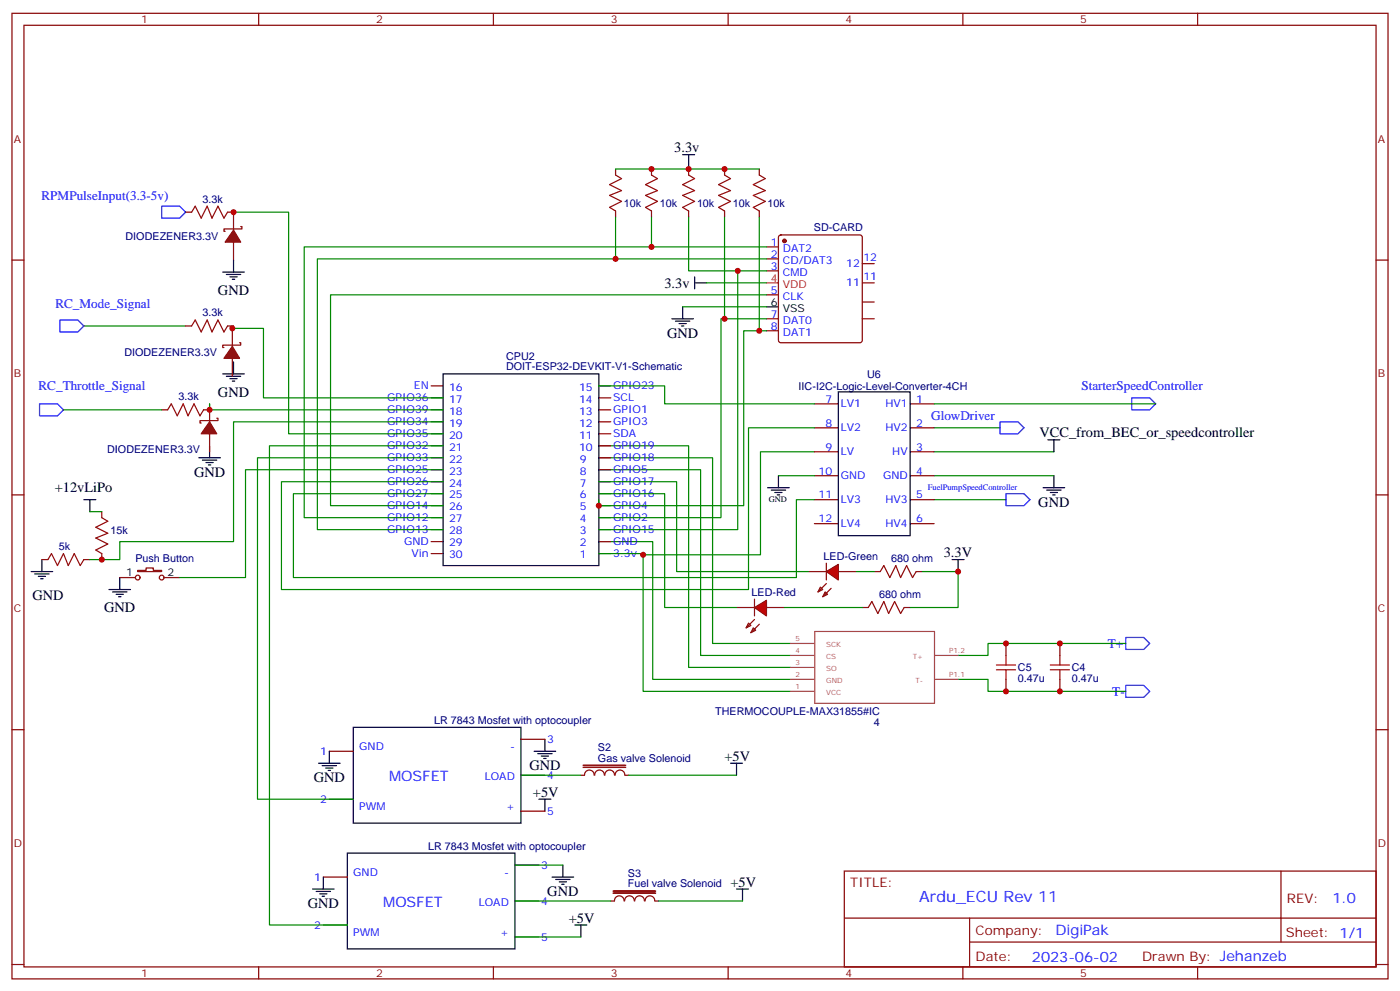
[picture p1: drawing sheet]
<svg xmlns="http://www.w3.org/2000/svg" width="412mm" height="292mm" viewBox="0 0 412 292" stroke-linecap="round" stroke-linejoin="round" font-family="sans-serif">
<g fill="none" stroke="#870000" stroke-width=".35">
<path d="M3.5 3.9h405.4v284.4h-405.4zM7.1 7.4h398.2v277.3h-398.2zM76.2 3.9v3.5M145.3 3.9v3.5M214.5 3.9v3.5M283.6 3.9v3.5M352.8 3.9v3.5M3.5 76.6h3.6M405.3 76.6h3.6M54.7 96h1.7M67 96h1.8M68.4 96.7v5.3"/>
<path d="M61.7 118.9v5.3M68.4 105.5v5.3M70.6 100.9h.3v.7h-5.3v.7h.4M127 113.6h3.5M127 117.2h3.5M176.4 113.6h3.5M176.4 117.2h3.5M239.9 118.9h7M268.1 118.9h7.1M47.6 120.7h1.8M60 120.7h1.7M61.7 127.7v5.3"/>
<path d="M63.9 123.2h.3v.7h-5.3v.7h.4M127 120.7h3.5M127 124.2h3.5M127 127.7h3.5M127 131.3h3.5M127 134.8h3.5M127 138.3h3.5M176.4 120.7h3.5M176.4 124.2h3.5M176.4 127.7h3.5M176.4 131.3h3.5M176.4 134.8h3.5"/>
<path d="M176.4 138.3h3.5M239.9 126h7M239.9 133h7M268.1 126h7.1M268.1 133h7.1M3.5 145.7h3.6M30 150.7v1.7M127 141.9h3.5M127 145.4h3.5M127 148.9h3.5M127 152.4h3.5M127 156h3.5"/>
<path d="M127 159.5h3.5M176.4 141.9h3.5M176.4 145.4h3.5M176.4 148.9h3.5M176.4 152.4h3.5M176.4 156h3.5M176.4 159.5h3.5M239.9 140.1h7M239.9 147.1h7M239.9 154.2h7M268.1 140.1h7.1M268.1 147.1h7.1"/>
<path d="M268.1 154.2h7.1M405.3 145.7h3.6M12.3 164.8h1.8M24.7 164.8h1.8M30 163v1.8M35.3 170.1h4.6M40.6 168h2.4v-.7h2.2v.7h2.4v.3h-7zM48.3 170.1h4.6M127 163h3.5M176.4 163h3.5M243.4 165.8v5M296.3 189.5v3.5"/>
<path d="M312.2 189.5v3.5M3.5 214.9h3.6M153.5 217.7h7M296.3 200.1v3.5M312.2 200.1v3.5M405.3 214.9h3.6M97 221.2h7.1M97 235.3h7.1M153.5 228.3h7M153.5 238.9h7M171.8 225.4h12.5zM171.8 226h12.5z"/>
<path d="M175 228.3a1.41 1.41 0 0 0-1.4-1.5 1.41 1.41 0 0 0-1.4 1.5h-1.1M175.2 228.3a1.41 1.41 0 0 1 1.4-1.5 1.41 1.41 0 0 1 1.4 1.5M178.2 228.3a1.41 1.41 0 0 1 1.4-1.5 1.41 1.41 0 0 1 1.4 1.5M181.2 228.3a1.41 1.41 0 0 1 1.4-1.5 1.41 1.41 0 0 1 1.4 1.5M184.1 228.3h1.1M95.2 258.3h7.1M151.7 254.7h7M248.7 256.5h156.6v28.2h-156.6zM377.3 256.5v20.9M95.2 272.4h7.1M151.7 265.3h7M151.7 275.9h7"/>
<path d="M179.9 265.3h1.1M180.6 262.4h12.5zM180.6 263h12.5zM181 265.3a1.41 1.41 0 0 1 1.4-1.5 1.41 1.41 0 0 1 1.4 1.5M184 265.3a1.41 1.41 0 0 1 1.4-1.5 1.41 1.41 0 0 1 1.4 1.5M187 265.3a1.41 1.41 0 0 1 1.4-1.5 1.41 1.41 0 0 1 1.4 1.5M190 265.3a1.41 1.41 0 0 1 1.4-1.5 1.41 1.41 0 0 1 1.4 1.5M193 265.3h1M248.7 270.4h156.5M285.6 277.4h119.6M285.6 270.4v14.1M3.5 284h3.6"/>
<path d="M76.2 284.7v3.6M145.3 284.7v3.6M214.5 284.7v3.6M283.6 284.7v3.6M352.8 284.7v3.6M405.3 284h3.6"/>
<circle cx="40.6" cy="170.1" r=".71"/>
<circle cx="47.6" cy="170.1" r=".71"/>
</g>
<g fill="none" stroke="#008700" stroke-width=".35">
<path d="M24.7 96h30M68.4 96.7h9.2v20.5h52.9M176.4 113.6h19.4v5.3h44.1M275.2 118.9h65.2M61.7 120.7h68.8M130.5 124.2h-61.7v35.3h-33.5v5.3h-8.8M130.5 138.3h-58.2v31.8h-19.4M130.5 134.8h-54.7v100.5h28.3M130.5 131.3h-51.1v141.1h22.9M176.4 131.3h26.4v65.2h30M176.4 134.8h33.5v54.7h22.9M176.4 138.3h30v54.7h26.4"/>
<path d="M239.9 133h-15.9v30.4h-34.6v40.2h43.4M239.9 126h-19.4v47.6h-137.6v-31.7h47.6M275.2 126h19.4M275.2 133h35.2M26.5 150.7h3.5M130.5 145.4h-44.1v24.7h148.2v-23h5.3M176.4 159.5h15.9v40.6h40.5M229.3 140.1h10.6M275.2 147.1h21.1M275.2 140.1h35.2M331.6 189.5h-40.6v3.5h-8.8M282.2 200.1h8.8v3.5h40.6"/>
<path d="M153.5 228.3h17.6M185.2 228.3h31.8M151.7 254.7h14.1M151.7 265.3h28.2M151.7 275.9h19.4M194 265.3h24.7"/>
</g>
<path d="M47.6 60.7h5.3l1.8 1.8-1.8 1.7h-5.3zM17.6 94.2h5.3l1.8 1.8-1.8 1.8h-5.3zM11.6 118.9h5.3l1.8 1.8-1.8 1.7h-5.3zM333.4 117.2h5.3l1.7 1.7-1.7 1.8h-5.3zM294.6 124.2h5.3l1.7 1.8-1.7 1.7h-5.3zM296.3 145.4h5.3l1.8 1.7-1.8 1.8h-5.3zM331.6 187.7h5.3l1.8 1.8-1.8 1.7h-5.3zM331.6 201.8h5.3l1.8 1.8-1.8 1.8h-5.3z" fill="none" stroke="#00f" stroke-width=".35"/>
<g fill="none" stroke="#000" stroke-width=".35">
<path d="M65.6 110.1h6.4M66.7 110.8h4.2M67.7 111.5h2.1M68.4 112.2h.7M68.8 106.6v3.5M130.5 110.1h45.9v56.4h-45.9zM246.9 115.4h21.2v42.3h-21.2zM58.6 134.8h6.3M59.6 135.5h4.3M60.7 136.2h2.1M61.4 136.9h.7M61.7 131.3v3.5"/>
<path d="M308.7 129.5h3.5M310.4 129.5v3.5M24.7 147.1h3.5M26.5 147.1v3.6M226.1 143.6h6.4M227.2 144.3h4.2M228.2 145h2.2M229 145.7h.7M229.3 140.1v3.5M307.3 143.6h6.3M308.3 144.3h4.3M309.4 145h2.1"/>
<path d="M310.1 145.7h.7M310.4 140.1v3.5M9.2 168.3h6.3M10.2 169h4.3M11.3 169.7h2.1M12 170.4h.7M12.3 164.8v3.5M32.1 173.6h6.4M33.2 174.3h4.2M34.2 175h2.1M34.9 175.7h.7M35.3 170.1v3.5"/>
<path d="M104.1 214.2h49.4v28.2h-49.4zM160.5 217.7v3.5M93.8 224.8h6.4M94.9 225.5h4.2M96 226.2h2.1M96.7 226.9h.7M97 221.2v3.6M157.3 221.2h6.4M158.4 221.9h4.2M158.7 235.3h3.6M159.5 222.6h2.1M160.2 223.3h.7"/>
<path d="M160.5 235.3v3.6M215.2 224.8h3.5M217 224.8v3.5M95.2 258.3v3.5M102.3 251.2h49.4v28.2h-49.4zM162.6 258.3h6.4M163.7 259h4.2M164.7 259.7h2.2M165.8 254.7v3.6M92.1 261.8h6.3M93.1 262.5h4.3M94.2 263.2h2.1"/>
<path d="M94.9 263.9h.7M165.5 260.4h.7M169.3 272.4h3.6M171.1 272.4v3.5M217 261.8h3.5M218.7 261.8v3.5"/>
</g>
<g fill="#870000" stroke="#870000" stroke-width=".35">
<path d="M68.4 102l2.2 3.5h-4.6z"/>
<path d="M61.7 124.2l2.2 3.5h-4.6z"/>
</g>
<path d="M56.4 96l1.1-1.8 1.8 3.6 1.7-3.6 1.4 3.6 1.8-3.6 1.8 3.6 1-1.8M49.4 120.7l1-1.8 1.8 3.5 1.8-3.5 1.4 3.5 1.7-3.5 1.8 3.5 1.1-1.7M30 152.4l1.7 1.1-3.5 1.8 3.5 1.7-3.5 1.4 3.5 1.8-3.5 1.8 1.8 1M14.1 164.8l1.1-1.8 1.7 3.5 1.8-3.5 1.4 3.5 1.8-3.5 1.7 3.5 1.1-1.7M293.5 195.8h5.7M293.5 197.2h5.7M296.3 193v2.8M296.3 197.2v2.9M309.4 195.8h5.6M309.4 197.2h5.6M312.2 193v2.8M312.2 197.2v2.9" fill="none" stroke="#a10000" stroke-width=".35"/>
<path d="M232.8 193h7M232.8 196.5h7M232.8 189.5h7M240 185.9h35.3v21.2h-35.3zM275.3 193h6.9M232.8 200.1h7M232.8 203.6h7M275.3 200.1h6.9" fill="none" stroke="#a64a4a" stroke-width=".35"/>
<path d="M243.4 168.3l3.5-2.1v4.6z" fill="#f00" stroke="#870000" stroke-width=".35"/>
<path d="M222.2 176.4v5M238.1 168.3h5.3M241.7 172.9l.7 .7-1.5 .7zM243.1 174.3l.7 .7-1.4 .7zM243.4 171.8l-2.5 2.5M244.8 173.2l-2.4 2.5M246.9 168.3h5.3" fill="none" stroke="#870000" stroke-width=".35"/>
<path d="M222.2 178.9l3.6-2.1v4.6z" fill="#f00" stroke="#870000" stroke-width=".35"/>
<g fill="none" stroke="#870000" stroke-width=".35">
<path d="M181.3 49.8v1.7M191.9 49.8v1.7M202.8 49.8v1.7M213.4 49.8v1.7M223.7 49.8v1.7M54.7 62.5h1.7M67 62.5h1.8v5.3M68.8 71.3v5.3M70.9 66.7h.4v.7h-5.3v.7h.3M181.3 62.1v1.8M191.9 62.1v1.8M202.8 62.1v1.8"/>
<path d="M213.4 62.1v1.8M223.7 62.1v1.8M225.8 79.8h3.5M225.8 76.2h3.5M225.8 72.7h3.5M229.5 69.4l.5-.2h23.3l.5 .2 .2 .5v30.3l-.2 .5-.5 .2h-23.3l-.5-.2-.2-.5v-30.3zM254 77.6h3.5M225.8 93.9h3.5M225.8 97.4h3.5M225.8 86.8h3.5M254 88.9h3.5M254 93.9h3.5"/>
<path d="M254 83.3h3.5M217 178.9h5.2M225.8 178.9h5.3M254 178.9h1.8M257.5 168.3h1.8M266.3 178.9h1.8M269.9 168.3h1.7M220.5 183.5l.7 .7-1.4 .7zM221.9 184.9l.7 .7-1.4 .7zM222.2 182.4l-2.4 2.5M223.7 183.8l-2.5 2.5"/>
</g>
<g fill="none" stroke="#000" stroke-width=".35">
<path d="M201.1 45.5h3.5M202.8 45.5v3.6M68.8 76.6v3.5M65.6 80.1h6.4M66.7 80.8h4.2M67.7 81.5h2.1M68.4 82.2h.7M197.9 93.9h6.4M199 94.6h4.2M200 95.3h2.1M200.7 96h.7M201.1 90.3v3.6"/>
<path d="M204.6 83.3h3.5M204.6 81.5v3.6M225.8 90.3h3.5M280.5 164.8h3.5M282.2 164.8v3.5"/>
</g>
<path d="M181.3 51.5l1.8 1.1-3.5 1.8 3.5 1.7-3.5 1.4 3.5 1.8-3.5 1.8 1.7 1M191.9 51.5l1.8 1.1-3.6 1.8 3.6 1.7-3.6 1.4 3.6 1.8-3.6 1.8 1.8 1M202.8 51.5l1.8 1.1-3.5 1.8 3.5 1.7-3.5 1.4 3.5 1.8-3.5 1.8 1.7 1M213.4 51.5l1.8 1.1-3.5 1.8 3.5 1.7-3.5 1.4 3.5 1.8-3.5 1.8 1.7 1M223.7 51.5l1.7 1.1-3.5 1.8 3.5 1.7-3.5 1.4 3.5 1.8-3.5 1.8 1.8 1M56.4 62.5l1.1-1.8 1.8 3.5 1.7-3.5 1.4 3.5 1.8-3.5 1.8 3.5 1-1.7M255.8 178.9l1-1.8 1.8 3.6 1.7-3.6 1.5 3.6 1.7-3.6 1.8 3.6 1-1.8M259.3 168.3l1-1.8 1.8 3.6 1.8-3.6 1.4 3.6 1.8-3.6 1.7 3.6 1.1-1.8" fill="none" stroke="#a10000" stroke-width=".35"/>
<g fill="none" stroke="#008700" stroke-width=".35">
<path d="M181.3 49.8h42.4M68.8 62.5h16.2v65.2h45.5M181.3 63.9v12.3M191.9 63.9v8.8M202.8 63.9v15.9h14.5M213.4 63.9v30M223.7 63.9v33.5M225.8 72.7h-136.2v79.7h40.9M225.8 76.2h-132.3v79.8h37M225.8 79.8h-8.5v76.2h-40.9M68.8 96v.7h-.4M201.1 90.3h24.7"/>
<path d="M208.1 83.3h17.7M225.8 93.9h-13.4v58.5h-36M225.8 97.4h-6.7v51.5h-42.7v-1.8M225.8 86.8h-128.4v62.1h33.1M61.7 118.9v1.8M18.7 120.7h28.9M176.4 141.9h22.9v26.4h38.8M176.4 145.4h19.4v33.5h21.2M176.4 163h13v.4M231.1 178.9h22.9M252.2 168.3h5.3M271.6 168.3h10.6v10.6h-14.1"/>
</g>
<path d="M225.8 83.3h3.5" fill="none" stroke="#f00" stroke-width=".35"/>
<g fill="#870000" stroke="#870000" stroke-width=".35">
<path d="M68.8 67.8l2.1 3.5h-4.6z"/>
<circle cx="231.1" cy="70.9" r=".53"/>
</g>
<g fill="#c00">
<circle cx="312.2" cy="203.6" r=".88"/>
<circle cx="312.2" cy="189.5" r=".88"/>
<circle cx="296.3" cy="203.6" r=".88"/>
<circle cx="296.3" cy="189.5" r=".88"/>
<circle cx="30" cy="164.8" r=".88"/>
<circle cx="282.2" cy="168.3" r=".88"/>
<circle cx="61.7" cy="120.7" r=".88"/>
<circle cx="189.4" cy="163.4" r=".88"/>
<circle cx="176.4" cy="148.9" r=".88"/>
<circle cx="68.4" cy="96.7" r=".88"/>
<circle cx="68.8" cy="62.5" r=".88"/>
<circle cx="191.9" cy="49.8" r=".88"/>
<circle cx="202.8" cy="49.8" r=".88"/>
<circle cx="213.4" cy="49.8" r=".88"/>
<circle cx="181.3" cy="76.2" r=".88"/>
<circle cx="191.9" cy="72.7" r=".88"/>
<circle cx="213.4" cy="93.9" r=".88"/>
<circle cx="223.7" cy="97.4" r=".88"/>
<circle cx="217.3" cy="79.8" r=".88"/>
</g>
<text font-size="4.6" fill="#00f" x="270.8" y="265.5">Ardu_ECU Rev 11</text>
<g font-size="4.2">
<text x="198.6" y="44.8">3.3v</text>
<text x="64.2" y="86.9">GND</text>
<text x="195.7" y="84.7">3.3v</text>
<text x="196.5" y="99.5">GND</text>
<text x="64.2" y="116.9">GND</text>
<text x="306.2" y="128.8">VCC_from_BEC_or_speedcontroller</text>
<text x="57.1" y="140.4">GND</text>
<text x="16.2" y="145">+12vLiPo</text>
<text x="305.9" y="149.3">GND</text>
<text x="278" y="164.1">3.3V</text>
<text x="9.5" y="176.8">GND</text>
<text x="30.7" y="180.3">GND</text>
<text x="155.9" y="226.9">GND</text>
<text x="213.4" y="224">+5V</text>
<text x="92.4" y="230.4">GND</text>
<text x="157" y="234.6">+5V</text>
<text x="161.2" y="263.9">GND</text>
<text x="215.2" y="261.1">+5V</text>
<text x="90.7" y="267.4">GND</text>
<text x="167.6" y="271.7">+5V</text>
</g>
<g font-size="4.2" fill="#00f">
<text x="114.7" y="230">MOSFET</text>
<text x="112.9" y="267.1">MOSFET</text>
<text x="392.5" y="265.8">1.0</text>
<text x="310.9" y="275.3">DigiPak</text>
<text x="304" y="283.1">2023-06-02</text>
</g>
<g font-size="3.9" fill="#00f">
<text x="12.2" y="58.8">RPMPulseInput(3.3-5v)</text>
<text x="16.3" y="90.6">RC_Mode_Signal</text>
<text x="11.3" y="114.9">RC_Throttle_Signal</text>
<text x="318.5" y="114.9">StarterSpeedController</text>
<text x="274.3" y="123.8">GlowDriver</text>
<text x="326.4" y="190.7">T+</text>
<text x="327.6" y="204.9">T-</text>
</g>
<g font-size="3.9" fill="#800">
<text x="250.5" y="261.1">TITLE:</text>
<text x="379.1" y="265.8">REV:</text>
<text x="287.4" y="275.3">Company:</text>
<text x="378.7" y="275.9">Sheet: 1/1</text>
<text x="287.4" y="283">Date:</text>
<text x="336.4" y="283.1">Drawn By: Jehanzeb</text>
</g>
<g font-size="3.2" fill="#800">
<text x="41.6" y="6.9">1</text>
<text x="110.8" y="6.9">2</text>
<text x="179.9" y="6.9">3</text>
<text x="249.1" y="6.9">4</text>
<text x="318.2" y="6.9">5</text>
<text x="4.1" y="42">A</text>
<text x="405.9" y="42">A</text>
<text x="4.1" y="111.2">B</text>
<text x="405.9" y="111.2">B</text>
<text x="4.1" y="180.3">C</text>
<text x="405.9" y="180.3">C</text>
<text x="4.1" y="249.4">D</text>
<text x="405.9" y="249.4">D</text>
<text x="41.6" y="287.7">1</text>
<text x="110.8" y="287.7">2</text>
<text x="179.9" y="287.7">3</text>
<text x="249.1" y="287.7">4</text>
<text x="318.2" y="287.7">5</text>
</g>
<g font-size="3.2" fill="#000080">
<text x="59.6" y="59.7">3.3k</text>
<text x="183.8" y="61.1">10k</text>
<text x="194.4" y="61.1">10k</text>
<text x="205.3" y="61.1">10k</text>
<text x="215.9" y="61.1">10k</text>
<text x="226.1" y="61.1">10k</text>
<text x="37" y="70.7">DIODEZENER3.3V</text>
<text x="239.8" y="67.9">SD-CARD</text>
<text x="59.6" y="93.2">3.3k</text>
<text x="36.6" y="104.9">DIODEZENER3.3V</text>
<text x="149.1" y="106">CPU2</text>
<text x="149.1" y="109">DOIT-ESP32-DEVKIT-V1-Schematic</text>
<text x="255.4" y="111.3">U6</text>
<text x="52.6" y="117.9">3.3k</text>
<text x="235.3" y="114.8">IIC-I2C-Logic-Level-Converter-4CH</text>
<text x="31.6" y="133.5">DIODEZENER3.3V</text>
<text x="17.3" y="162">5k</text>
<text x="32.5" y="157.2">15k</text>
<text x="39.9" y="165.4">Push Button</text>
<text x="242.6" y="164.8">LED-Green</text>
<text x="262.5" y="165.5">680 ohm</text>
<text x="221.4" y="175.4">LED-Red</text>
<text x="258.9" y="176.1">680 ohm</text>
<text x="299.9" y="197.7">C5</text>
<text x="315.7" y="197.7">C4</text>
<text x="299.9" y="200.9">0.47u</text>
<text x="315.7" y="200.9">0.47u</text>
<text x="127.9" y="213.1">LR 7843 Mosfet with optocoupler</text>
<text x="210.7" y="210.6">THERMOCOUPLE-MAX31855#IC</text>
<text x="257.4" y="213.7">4</text>
<text x="176.1" y="221.2">S2</text>
<text x="176.1" y="224.3">Gas valve Solenoid</text>
<text x="126.1" y="250.2">LR 7843 Mosfet with optocoupler</text>
<text x="185" y="261.3">Fuel valve Solenoid</text>
<text x="185" y="258.3">S3</text>
</g>
<g font-size="3.2" fill="#00f">
<text x="227.1" y="75.9">2</text>
<text x="227.1" y="72.4">1</text>
<text x="230.6" y="77.6">CD/DAT3</text>
<text x="230.6" y="74.1">DAT2</text>
<text x="254.4" y="76.9">12</text>
<text x="227.1" y="79.4">3</text>
<text x="230.6" y="81.2">CMD</text>
<text x="249.3" y="78.7">12</text>
<text x="254.4" y="82.6">11</text>
<text x="227.1" y="86.5">5</text>
<text x="230.6" y="88.2">CLK</text>
<text x="249.3" y="84.3">11</text>
<text x="227.1" y="93.5">7</text>
<text x="230.6" y="95.3">DAT0</text>
<text x="227.1" y="97">8</text>
<text x="230.6" y="98.8">DAT1</text>
<text x="114.1" y="118.2">GPIO36</text>
<text x="121.9" y="114.7">EN</text>
<text x="132.3" y="115">16</text>
<text x="132.3" y="118.6">17</text>
<text x="170.6" y="115">15</text>
<text x="170.6" y="118.6">14</text>
<text x="180.6" y="114.7">GPIO23</text>
<text x="180.6" y="118.2">SCL</text>
<text x="243.2" y="118.6">7</text>
<text x="247.6" y="120">LV1</text>
<text x="260.8" y="120">HV1</text>
<text x="269.9" y="118.6">1</text>
<text x="114.1" y="121.7">GPIO39</text>
<text x="114.1" y="125.3">GPIO34</text>
<text x="132.3" y="122.1">18</text>
<text x="132.3" y="125.6">19</text>
<text x="170.6" y="122.1">13</text>
<text x="170.6" y="125.6">12</text>
<text x="180.6" y="121.7">GPIO1</text>
<text x="180.6" y="125.3">GPIO3</text>
<text x="243.2" y="125.6">8</text>
<text x="269.9" y="125.6">2</text>
<text x="114.1" y="128.8">GPIO35</text>
<text x="132.3" y="129.2">20</text>
<text x="170.6" y="129.2">11</text>
<text x="180.6" y="128.8">SDA</text>
<text x="247.6" y="127">LV2</text>
<text x="260.8" y="127">HV2</text>
<text x="114.1" y="132.3">GPIO32</text>
<text x="114.1" y="135.9">GPIO33</text>
<text x="132.3" y="132.7">21</text>
<text x="132.3" y="136.2">22</text>
<text x="170.6" y="132.7">10</text>
<text x="170.8" y="136.2">9</text>
<text x="180.6" y="132.3">GPIO19</text>
<text x="180.6" y="135.9">GPIO18</text>
<text x="243.2" y="132.7">9</text>
<text x="247.6" y="134.1">LV</text>
<text x="262.9" y="134.1">HV</text>
<text x="269.9" y="132.7">3</text>
<text x="114.1" y="139.4">GPIO25</text>
<text x="114.1" y="142.9">GPIO26</text>
<text x="132.3" y="139.7">23</text>
<text x="132.3" y="143.3">24</text>
<text x="170.8" y="139.7">8</text>
<text x="170.8" y="143.3">7</text>
<text x="180.6" y="139.4">GPIO5</text>
<text x="180.6" y="142.9">GPIO17</text>
<text x="241.1" y="139.7">10</text>
<text x="247.6" y="141.1">GND</text>
<text x="260.1" y="141.1">GND</text>
<text x="269.9" y="139.7">4</text>
<text x="114.1" y="146.4">GPIO27</text>
<text x="114.1" y="150">GPIO14</text>
<text x="132.3" y="146.8">25</text>
<text x="170.8" y="146.8">6</text>
<text x="180.6" y="146.4">GPIO16</text>
<text x="180.6" y="150">GPIO4</text>
<text x="241.1" y="146.8">11</text>
<text x="247.6" y="148.2">LV3</text>
<text x="260.8" y="148.2">HV3</text>
<text x="269.9" y="146.8">5</text>
<text x="114.1" y="153.5">GPIO12</text>
<text x="132.3" y="150.3">26</text>
<text x="132.3" y="153.8">27</text>
<text x="170.8" y="150.3">5</text>
<text x="170.8" y="153.8">4</text>
<text x="180.6" y="153.5">GPIO2</text>
<text x="241.1" y="153.8">12</text>
<text x="247.6" y="155.3">LV4</text>
<text x="260.8" y="155.3">HV4</text>
<text x="269.9" y="153.8">6</text>
<text x="114.1" y="157">GPIO13</text>
<text x="119" y="160.5">GND</text>
<text x="132.3" y="157.4">28</text>
<text x="132.3" y="160.9">29</text>
<text x="170.8" y="157.4">3</text>
<text x="170.8" y="160.9">2</text>
<text x="180.6" y="157">GPIO15</text>
<text x="180.6" y="160.5">GND</text>
<text x="121.2" y="164.1">Vin</text>
<text x="132.3" y="164.4">30</text>
<text x="170.8" y="164.4">1</text>
<text x="180.6" y="164.1">3.3v</text>
<text x="105.8" y="220.9">GND</text>
<text x="150.3" y="220.9">-</text>
<text x="161.2" y="218.8">3</text>
<text x="94.3" y="222.3">1</text>
<text x="142.8" y="229.7">LOAD</text>
<text x="161.2" y="229.3">4</text>
<text x="94.3" y="236.4">2</text>
<text x="105.8" y="238.5">PWM</text>
<text x="149.1" y="238.5">+</text>
<text x="161.2" y="239.9">5</text>
<text x="104.1" y="257.9">GND</text>
<text x="148.5" y="257.9">-</text>
<text x="159.5" y="255.8">3</text>
<text x="92.5" y="259.3">1</text>
<text x="141.1" y="266.7">LOAD</text>
<text x="159.5" y="266.4">4</text>
<text x="92.5" y="273.4">2</text>
<text x="104.1" y="275.6">PWM</text>
<text x="147.3" y="275.6">+</text>
<text x="159.5" y="277">5</text>
</g>
<g font-size="3.2" fill="#f00">
<text x="227.1" y="82.9">4</text>
<text x="230.6" y="84.7">VDD</text>
</g>
<g font-size="3.2">
<text x="227.1" y="90">6</text>
<text x="230.6" y="91.8">VSS</text>
<text x="37.1" y="169.7">1</text>
<text x="49.4" y="169.7">2</text>
</g>
<text font-size="2.5" x="226.4" y="147.9">GND</text>
<text font-size="2.5" fill="#00f" x="273.3" y="144.4">FuelPumpSpeedController</text>
<g font-size="2.1" fill="#a54b4b">
<text x="234.4" y="188.8">5</text>
<text x="243.4" y="190.5">SCK</text>
<text x="234.4" y="195.8">3</text>
<text x="234.4" y="192.3">4</text>
<text x="243.4" y="197.6">SO</text>
<text x="243.4" y="194">CS</text>
<text x="268.9" y="194">T+</text>
<text x="279.6" y="192.3">P1.2</text>
<text x="234.4" y="202.9">1</text>
<text x="234.4" y="199.4">2</text>
<text x="243.4" y="201.1">GND</text>
<text x="269.7" y="201.1">T-</text>
<text x="279.6" y="199.4">P1.1</text>
<text x="243.4" y="204.6">VCC</text>
</g>
</svg>
